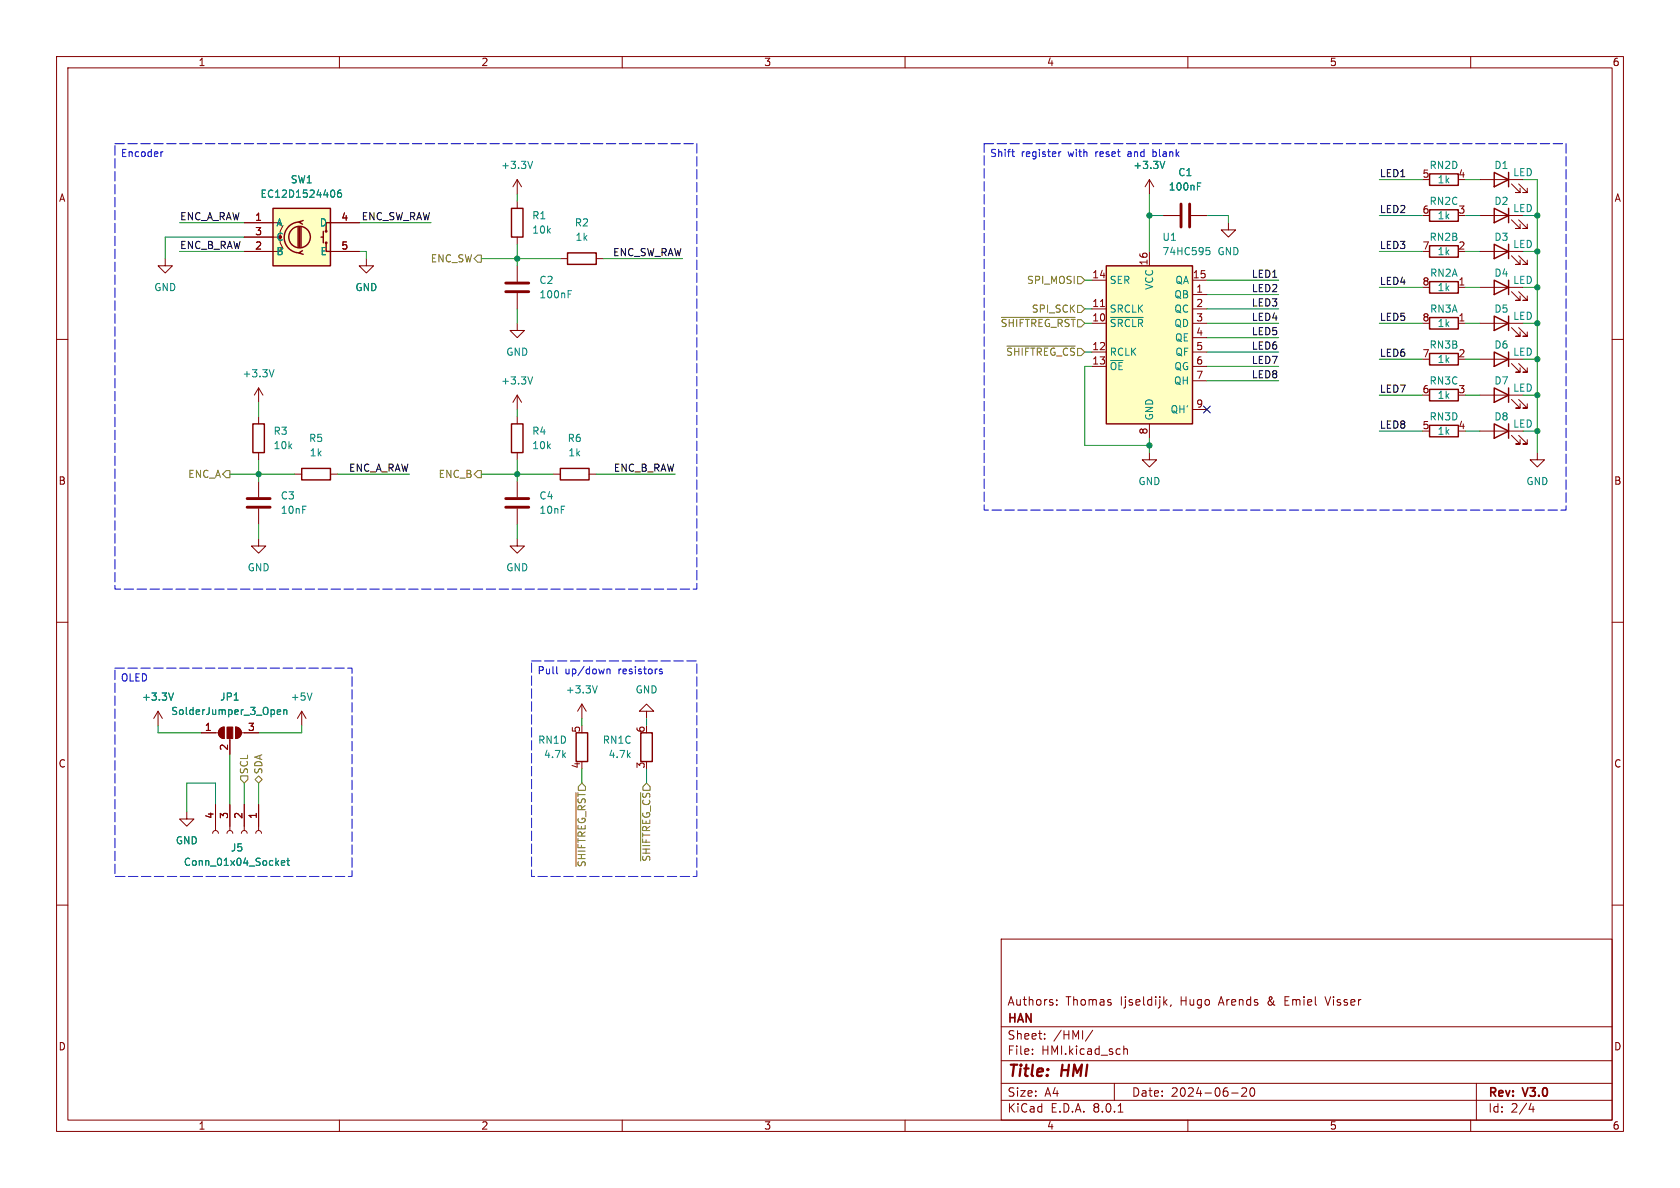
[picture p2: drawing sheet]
<svg xmlns="http://www.w3.org/2000/svg" width="297mm" height="210mm" viewBox="0 0 297 210" stroke-linecap="round" stroke-linejoin="round" font-family="sans-serif">
<g fill="none" stroke="#840000" stroke-width=".18">
<path d="M10 10h277v190h-277zM12 12h273v186h-273zM60 10v2M110 10v2M160 10v2M210 10v2M260 10v2M205.7 38.1h2.8M210.6 38.1h2.8M10 60h2M285 60h2M10 110h2"/>
<path d="M285 110h2M10 160h2M285 160h2M177 166h108v32h-108zM186.8 177.6v.1M186.8 176.8v.1M205.9 177.1l.4 .6M206.3 176.7l-.6 .6M207 177.6l-.1 .3M234.2 176.2l.5 1.5M60 198v2M110 198v2"/>
<path d="M160 198v2M177 194.5h108M177 191.5h108M177 187.5h108M177 181.5h108M182.5 186.3v.1M182.5 185.5v.1M184.7 183.6v.1M184.7 182.8v.1M193.2 182.1l-1.3 2M197 191.5v3M197.7 196.6h.8"/>
<path d="M198.7 184.9v1.5M198.7 185.5l.2-.1 .3 .1 .1 .9M210 198v2M217.7 193.2h1.2M219.5 192.4l.6-.1 .2 .1 .1 .3-.9 1.1h.9M221.2 192.4l.1-.1a.81 .81 0 0 1 .6 .6 .81 .81 0 0 1-.3 .8l-.1 .1a.81 .81 0 0 1-.6-.6 .81 .81 0 0 1 .3-.8zM260 198v2M261 191.5v6.5M270.7 195l-.4 1.1h.9M271 195.6v1"/>
</g>
<path d="M113.3 129.5h2v5.1h-2z" fill="none" stroke="#840000" stroke-width=".25"/>
<path d="M208.8 36.1v4M210.3 36.1v4" fill="none" stroke="#840000" stroke-width=".51"/>
<path d="M211.7 32.9h.4M211.7 32.3h.6" fill="none" stroke="#008484" stroke-width=".18"/>
<path d="M195.6 47h15.2v27.9h-15.2z" fill="#ffffc2"/>
<g fill="none" stroke="#840000" stroke-width=".25">
<path d="M90.4 36.8h2.1v5.1h-2.1zM252.7 37.1h5.1v2h-5.1zM252.7 30.7h5.1v2.1h-5.1zM264.2 36.8l2.5 1.3-2.5 1.3zM264.2 30.5l2.5 1.3-2.5 1.2zM266.7 30.5v2.5M266.7 36.8v2.6M100.3 44.7h5.1v2h-5.1zM195.6 47h15.2v27.9h-15.2zM252.7 49.8h5.1v2h-5.1zM252.7 43.4h5.1v2.1h-5.1zM252.7 56.1h5.1v2.1h-5.1z"/>
<path d="M264.2 43.2l2.5 1.3-2.5 1.2zM264.2 49.5l2.5 1.3-2.5 1.3zM266.7 43.2v2.5M266.7 49.5v2.6M90.4 74.9h2.1v5.1h-2.1zM252.7 68.8h5.1v2.1h-5.1zM252.7 62.5h5.1v2h-5.1zM252.7 75.2h5.1v2h-5.1zM264.2 74.9l2.5 1.3-2.5 1.3zM266.7 74.9v2.6M99.1 82.8h5v2h-5z"/>
</g>
<g fill="none" stroke="#840000" stroke-width=".18">
<path d="M91.4 31.8v2.5M91.4 35.6v1.2M91.4 31.8l-.7 1.2M91.4 31.8l.8 1.2M203.2 31.8v2.5M203.2 31.8l-.8 1.2M203.2 31.8l.8 1.2M217.2 39.4v1.2h1.2l-1.2 1.3-1.3-1.3h1.3M261.6 38.1h7.6M261.6 31.8h7.6M267.2 38.9l1.5 1.5h-.7h.7v-.8M267.2 32.5l1.5 1.5h-.7h.7v-.7"/>
<path d="M268.5 38.9l1.5 1.5h-.8h.8v-.8M268.5 32.5l1.5 1.5h-.8h.8v-.7M91.4 57.2v1.2h1.3l-1.3 1.3-1.2-1.3h1.2M91.4 41.9v1.3M91.4 47v2.8M91.4 51.8v2.8M99.1 45.7h1.2M105.4 45.7h1.3M193 57.2h2.6M193 54.6h2.6M193 49.5h2.6M194.6 54.2h.7"/>
<path d="M203.2 44.5v2.5M210.8 52.1h2.6M210.8 57.2h2.6M210.8 54.6h2.6M210.8 49.5h2.6M210.8 59.7h2.6M257.8 57.2h1.3M257.8 50.8h1.3M261.6 50.8h7.6M261.6 44.5h7.6M267.2 45.2l1.5 1.5h-.7h.7v-.7M267.2 51.6l1.5 1.5h-.7h.7v-.8"/>
<path d="M268.5 45.2l1.5 1.5h-.8h.8v-.7M268.5 51.6l1.5 1.5h-.8h.8v-.8M91.4 69.9v2.5M91.4 73.7v1.2M91.4 69.9l-.7 1.2M91.4 69.9l.8 1.2M193 62.2h2.6M193 64.8h2.6M203.2 74.9v2.6M210.8 62.2h2.6M210.8 64.8h2.6M210.8 67.3h2.6"/>
<path d="M210.8 72.4h2.6M261.6 76.2h7.6M267.2 77l1.5 1.5h-.7h.7v-.8M268.5 77l1.5 1.5h-.8h.8v-.8M45.7 95.3v1.2h1.3l-1.3 1.3-1.3-1.3h1.3M45.7 85.1v2.8M45.7 89.9v2.8M91.4 95.3v1.2h1.3l-1.3 1.3-1.2-1.3h1.2M91.4 80v1.3M91.4 85.1v2.8M91.4 89.9v2.8M97.8 83.8h1.3"/>
<path d="M104.1 83.8h1.3M203.2 80v1.3h1.3l-1.3 1.3-1.3-1.3h1.3M271.8 80v1.3h1.2l-1.2 1.3-1.3-1.3h1.3"/>
</g>
<path d="M94.2 28.5l-.5 1.3M205.9 28.5l-.4 1.3M100.4 52h.5M100.4 51.4h.6M196.3 56.1h5.8M213.2 43.8h.7M213.4 44.2h.3l.2 .3v.4l-.5 .1M94.2 66.6l-.5 1.3" fill="none" stroke="#008484" stroke-width=".18"/>
<path d="M89.4 51.6h4.1M89.4 50h4.1M43.7 89.7h4.1M43.7 88.1h4.1M89.4 89.7h4.1M89.4 88.1h4.1" fill="none" stroke="#840000" stroke-width=".51"/>
<path d="M48.3 36.8h10.1v10.2h-10.1z" fill="#ffffc2"/>
<g fill="none" stroke="#840000" stroke-width=".25">
<path d="M48.3 36.8h10.1v10.2h-10.1zM53 39.2a2.73 2.73 0 0 0-2.8 2.8 2.73 2.73 0 0 0 2.8 2.7M53.6 39l-.8 .2 .7 .4M58.4 39.4h-.7v1.5M52.7 40.1v3.6M53 40.1v3.6M53.2 40.1v3.6M53.5 44.3l-.7 .4 .8 .3M56.8 41.9h.3M57.1 40.9v2M57.7 42.9v1.6h.7M264.2 55.9l2.5 1.3-2.5 1.2z"/>
<path d="M266.7 55.9v2.5M44.7 74.9h2v5.1h-2zM264.2 62.2l2.5 1.3-2.5 1.3zM264.2 68.6l2.5 1.3-2.5 1.2zM266.7 62.2v2.6M266.7 68.6v2.5M53.3 82.8h5.1v2h-5.1zM101.9 129.5h2v5.1h-2z"/>
<circle cx="53" cy="41.9" r="1.9"/>
<circle cx="57.7" cy="42.9" r=".13"/>
<circle cx="57.7" cy="40.9" r=".13"/>
</g>
<g fill="none" stroke="#840000" stroke-width=".18">
<path d="M43.2 39.4h5.1M50 39.9l-.5 1v1h-.5M58.4 39.4h5.1M205.7 38.1h2.8M210.6 38.1h2.8M29.2 45.7v1.3h1.3l-1.3 1.3-1.3-1.3h1.3M43.2 41.9h6.3v1l.5 1M49.5 43.9v.6h-6.3M58.4 44.5h5.1M64.8 45.7v1.3h1.2l-1.2 1.3-1.3-1.3h1.3M261.6 57.2h7.6M267.2 57.9l1.5 1.5h-.7h.7v-.7"/>
<path d="M268.5 57.9l1.5 1.5h-.8h.8v-.7M45.7 68.6v2.5M45.7 73.7v1.2M45.7 68.6l-.7 1.3M45.7 68.6l.8 1.3M261.6 63.5h7.6M261.6 69.9h7.6M267.2 64.3l1.5 1.5h-.7h.7v-.8M267.2 70.6l1.5 1.5h-.7h.7v-.7M268.5 64.3l1.5 1.5h-.8h.8v-.8M268.5 70.6l1.5 1.5h-.8h.8v-.7M45.7 80v1.3"/>
<path d="M52.1 83.8h1.2M58.4 83.8h1.3M27.9 125.7l-.7 1.3M27.9 125.7v2.6M27.9 125.7l.8 1.3M35.6 129.5h3M38.9 128.8l.7-.3v2.1a1.02 1.02 0 0 1-.9-.7 1.02 1.02 0 0 1 .2-1.1zM40.6 130.6v2.8M41.7 128.5a1.02 1.02 0 0 1 1 1 1.02 1.02 0 0 1-1 1.1zM42.7 129.5h3M53.3 125.7l-.7 1.3M53.3 125.7v2.6"/>
<path d="M53.3 125.7l.8 1.3M102.9 124.5l-.8 1.2M102.9 124.5v2.5M102.9 124.5l.7 1.2M114.3 125.7h1.3l-1.3-1.2-1.3 1.2h1.3v1.3M33 143.5v1.3h1.3l-1.3 1.3-1.3-1.3h1.3M37.6 147.3l.1-.3 .4-.2 .4 .2 .1 .3M38.1 142.2v4.6M40.1 147.3l.2-.3 .3-.2 .4 .2 .1 .3M40.6 142.2v4.6M42.7 147.3l.1-.3 .4-.2 .3 .2 .2 .3M43.2 142.2v4.6"/>
<path d="M45.2 147.3l.2-.3 .3-.2 .4 .2 .1 .3M45.7 142.2v4.6"/>
</g>
<g fill="none" stroke="#008484" stroke-width=".18">
<path d="M59.1 33.7l.1 .4-.1 .6M60.3 33.6l-.4 .1a.86 .86 0 0 0 0 1.2l.4-.2 .1-.4-.3-.2h-.3l-.1 .2M205.9 28.5l-.4 1.3M211.7 32.9h.4M211.7 32.3h.6M48.4 65.3l-.4 1.3M30.7 122.5l-.5 1.3M49 125.9l.6-.1v-.3h-.4l-.2 .1 .1 .6h.5M50.2 125.6l.1-.1h.3l.1 .8M50.2 125.5v.8M55.2 122.5l-.5 1.3M105.6 121.2l-.4 1.3"/>
<path d="M49.7 152.6l.6-.2v-.2l-.4-.1-.2 .2 .1 .6h.5M50.7 152.1h.5M50.9 151.7v1.1l.3 .2"/>
</g>
<g fill="#840000" stroke="#840000" stroke-width=".18">
<path d="M38.9 128.8l.7-.3v2.1a1.02 1.02 0 0 1-.9-.7 1.02 1.02 0 0 1 .2-1.1z"/>
<path d="M40.1 128.5h1v2.1h-1z"/>
<path d="M41.7 128.5a1.02 1.02 0 0 1 1 1 1.02 1.02 0 0 1-1 1.1z"/>
</g>
<path d="M84.5 45.1h.6v1.3h-.6l-.7-.7zM177 56.1h13.1M190.5 48.9h.6l.7 .6-.7 .7h-.6zM190.5 54h.6l.7 .6-.7 .6h-.6zM178 61.2h12.1M40 83.2h.6v1.3h-.6l-.6-.7zM84.5 83.2h.6v1.3h-.6l-.7-.7zM42.5 137.2h1.3v.6l-.6 .6-.7-.6zM45.1 137.8l.6-.6 .7 .6-.7 .6zM101.8 140.1v13.1M113.3 140.1v12.1" fill="none" stroke="#848400" stroke-width=".18"/>
<path d="M20.3 25.4h102.9v78.7h-102.9zM174 25.4h102.9v64.8h-102.9zM20.3 118.1h41.9v36.8h-41.9zM94 116.8h29.2v38.1h-29.2z" fill="none" stroke="#0000c2" stroke-width=".18" stroke-dasharray="1.7 .6"/>
<g fill="none" stroke="#0000c2" stroke-width=".18">
<path d="M28.8 26.8l-.4 .3M178.9 26.8h.4M179 27.5l.3 .2M187.2 26.8v.9M187.6 26.8l-.4 .3M203.8 26.4v1.3M203.8 27.6l.2 .1M204 26.8l-.2 .1M98.4 117.8v1.1l.2 .2M107.3 118.3v.8M107.3 118.4l.2-.1h.3l.1 .8M116.6 118.3h.4"/>
<path d="M116.6 118.6l.4 .2 .1 .1-.2 .2h-.3"/>
</g>
<g fill="none" stroke="#008400" stroke-width=".18">
<path d="M31.7 39.4h11.5M63.5 39.4h12.7M91.4 34.3v1.3M203.2 38.1h2.5M203.2 34.3v10.2M213.4 38.1h3.8v1.3M243.8 31.8h7.7M243.8 38.1h7.7M259.1 31.8h2.5M259.1 38.1h2.5M269.2 31.8h2.6v48.2M269.2 38.1h2.6"/>
<path d="M31.7 44.5h11.5M43.2 41.9h-14v3.8M63.5 44.5h1.3v1.2M85.1 45.7h14M91.4 43.2v3.8M91.4 54.6v2.6M106.7 45.7h13.9M191.8 57.2h1.2M191.8 54.6h1.2M191.8 49.5h1.2M213.4 57.2h12.7M213.4 54.6h12.7"/>
<path d="M213.4 49.5h12.7M213.4 59.7h12.7M213.4 52.1h12.7M243.8 57.2h7.7M243.8 50.8h7.7M243.8 44.5h7.7M259.1 57.2h2.5M259.1 50.8h2.5M259.1 44.5h2.5M269.2 57.2h2.6M269.2 50.8h2.6M269.2 44.5h2.6"/>
<path d="M45.7 71.1v2.6M91.4 72.4v1.3M191.8 62.2h1.2M193 64.8h-1.2v13.9h11.4M203.2 77.5v2.5M213.4 62.2h12.7M213.4 64.8h12.7M213.4 67.3h12.7M243.8 76.2h7.7M243.8 63.5h7.7M243.8 69.9h7.7M259.1 76.2h2.5"/>
<path d="M259.1 63.5h2.5M259.1 69.9h2.5M269.2 76.2h2.6M269.2 63.5h2.6M269.2 69.9h2.6M40.6 83.8h11.5M45.7 81.3v3.8M45.7 92.7v2.6M59.7 83.8h12.7M85.1 83.8h12.7M91.4 81.3v3.8M91.4 92.7v2.6"/>
<path d="M105.4 83.8h14M27.9 128.3v1.2h7.7M40.6 133.4v8.8M43.2 138.4v3.8M45.7 138.4v3.8M53.3 128.3v1.2h-7.6M102.9 127v1.3M102.9 135.9v2.5M114.3 127v1.3M114.3 135.9v2.5M38.1 142.2v-3.8h-5.1v5.1"/>
</g>
<path d="M212.8 71.8l1.2 1.2M214 71.8l-1.2 1.2" fill="none" stroke="#000084" stroke-width=".18"/>
<g fill="#008400" stroke="#008400" stroke-width=".18">
<circle cx="91.4" cy="45.7" r=".46"/>
<circle cx="203.2" cy="38.1" r=".46"/>
<circle cx="203.2" cy="78.7" r=".46"/>
<circle cx="271.8" cy="63.5" r=".46"/>
<circle cx="271.8" cy="50.8" r=".46"/>
<circle cx="271.8" cy="57.2" r=".46"/>
<circle cx="271.8" cy="76.2" r=".46"/>
<circle cx="271.8" cy="69.9" r=".46"/>
<circle cx="271.8" cy="38.1" r=".46"/>
<circle cx="271.8" cy="44.5" r=".46"/>
<circle cx="45.7" cy="83.8" r=".46"/>
<circle cx="91.4" cy="83.8" r=".46"/>
</g>
<g font-size="2.8" fill="#840000">
<text x="178" y="190.9">Title:</text>
<text x="187.7" y="190.9">HMI</text>
</g>
<g font-size="2.1" fill="#840000">
<text x="178" y="178">Authors:</text>
<text x="188.4" y="178">Thomas</text>
<text x="198.1" y="178">Ijseldijk,</text>
<text x="208.8" y="178">Hugo</text>
<text x="215.8" y="178">Arends</text>
<text x="224.5" y="178">&amp;</text>
<text x="227.7" y="178">Emiel</text>
<text x="235.1" y="178">Visser</text>
<text x="178" y="184">Sheet:</text>
<text x="178" y="181.2">HAN</text>
<text x="186.2" y="184">/HMI/</text>
<text x="178" y="186.7">File:</text>
<text x="184.1" y="186.7">HMI.kicad_sch</text>
<text x="178" y="196.9">KiCad</text>
<text x="178" y="194.1">Size:</text>
<text x="184.7" y="194.1">A4</text>
<text x="185.7" y="196.9">E.D.A.</text>
<text x="193.3" y="196.9">8.0.1</text>
<text x="200" y="194.1">Date:</text>
<text x="207" y="194.1">2024-06-20</text>
<text x="263" y="194.3">Rev:</text>
<text x="263" y="196.9">Id:</text>
<text x="267.1" y="196.9">2/4</text>
<text x="269.4" y="194.3">V3.0</text>
</g>
<g font-size="1.8" fill="#840000">
<text x="35" y="11.9">1</text>
<text x="85" y="11.9">2</text>
<text x="135" y="11.9">3</text>
<text x="185" y="11.9">4</text>
<text x="235" y="11.9">5</text>
<text x="285" y="11.9">6</text>
<text x="10.3" y="35.9">A</text>
<text x="251.4" y="31.5">5</text>
<text x="257.7" y="31.5">4</text>
<text x="285.3" y="35.9">A</text>
<text x="45" y="39.1">1</text>
<text x="45" y="41.7">3</text>
<text x="60.3" y="39.1">4</text>
<text x="251.4" y="37.8">6</text>
<text x="45" y="44.2">2</text>
<text x="60.3" y="44.2">5</text>
<text x="202.9" y="47" transform="rotate(-90 202.9 47)">16</text>
<text x="251.4" y="44.2">7</text>
<text x="193" y="49.3">14</text>
<text x="210.8" y="49.3">15</text>
<text x="211.4" y="51.8">1</text>
<text x="251.4" y="50.5">8</text>
<text x="257.7" y="50.5">1</text>
<text x="193" y="56.9">10</text>
<text x="193" y="54.4">11</text>
<text x="211.4" y="54.4">2</text>
<text x="211.4" y="56.9">3</text>
<text x="211.4" y="59.4">4</text>
<text x="251.4" y="56.9">8</text>
<text x="257.7" y="56.9">1</text>
<text x="193" y="62">12</text>
<text x="193" y="64.5">13</text>
<text x="211.4" y="62">5</text>
<text x="211.4" y="64.5">6</text>
<text x="251.4" y="63.2">7</text>
<text x="211.4" y="67.1">7</text>
<text x="251.4" y="69.6">6</text>
<text x="202.9" y="76.9" transform="rotate(-90 202.9 76.9)">8</text>
<text x="211.4" y="72.1">9</text>
<text x="251.4" y="75.9">5</text>
<text x="257.7" y="75.9">4</text>
<text x="10.3" y="85.9">B</text>
<text x="285.3" y="85.9">B</text>
<text x="36.1" y="129.3">1</text>
<text x="43.7" y="129.3">3</text>
<text x="102.6" y="129.6" transform="rotate(-90 102.6 129.6)">5</text>
<text x="114" y="129.6" transform="rotate(-90 114 129.6)">6</text>
<text x="10.3" y="135.9">C</text>
<text x="40.4" y="132.8" transform="rotate(-90 40.4 132.8)">2</text>
<text x="102.6" y="136" transform="rotate(-90 102.6 136)">4</text>
<text x="114" y="136" transform="rotate(-90 114 136)">3</text>
<text x="285.3" y="135.9">C</text>
<text x="37.8" y="144.9" transform="rotate(-90 37.8 144.9)">4</text>
<text x="40.4" y="144.9" transform="rotate(-90 40.4 144.9)">3</text>
<text x="42.9" y="144.9" transform="rotate(-90 42.9 144.9)">2</text>
<text x="45.5" y="144.9" transform="rotate(-90 45.5 144.9)">1</text>
<text x="10.3" y="185.9">D</text>
<text x="285.3" y="185.9">D</text>
<text x="35" y="199.9">1</text>
<text x="85" y="199.9">2</text>
<text x="135" y="199.9">3</text>
<text x="185" y="199.9">4</text>
<text x="235" y="199.9">5</text>
<text x="285" y="199.9">6</text>
</g>
<g font-size="1.8" fill="#0000c2">
<text x="21.3" y="28.1">Encoder</text>
<text x="174.9" y="28.1">Shift</text>
<text x="180.5" y="28.1">register</text>
<text x="189" y="28.1">with</text>
<text x="193.9" y="28.1">reset</text>
<text x="204.4" y="28.1">blank</text>
<text x="94.9" y="119.5">Pull</text>
<text x="99.9" y="119.5">up/down</text>
<text x="109.4" y="119.5">resistors</text>
<text x="21.3" y="120.8">OLED</text>
</g>
<g font-size="1.8" fill="#008484">
<text x="199.8" y="28.1">and</text>
<text x="46" y="35.2">EC12D1524406</text>
<text x="51.3" y="32.6">SW1</text>
<text x="88.5" y="30.1">+3.3V</text>
<text x="200.3" y="30.1">+3.3V</text>
<text x="206.5" y="33.9">100nF</text>
<text x="208.2" y="31.3">C1</text>
<text x="252.6" y="30.1">RN2D</text>
<text x="254.1" y="32.6">1k</text>
<text x="264.1" y="30.1">D1</text>
<text x="267.4" y="31.3">LED</text>
<text x="48.8" y="40.2">A</text>
<text x="56.4" y="40.2">D</text>
<text x="94" y="39">R1</text>
<text x="94" y="41.5">10k</text>
<text x="101.5" y="40.2">R2</text>
<text x="252.6" y="36.4">RN2C</text>
<text x="254.1" y="39">1k</text>
<text x="257.7" y="37.8">3</text>
<text x="264.1" y="36.4">D2</text>
<text x="267.4" y="37.7">LED</text>
<text x="48.8" y="45.3">B</text>
<text x="48.8" y="42.8">C</text>
<text x="56.6" y="45.3">E</text>
<text x="101.6" y="42.8">1k</text>
<text x="205.4" y="42.8">U1</text>
<text x="205.4" y="45.3">74HC595</text>
<text x="215.1" y="45.3">GND</text>
<text x="252.6" y="42.8">RN2B</text>
<text x="254.1" y="45.3">1k</text>
<text x="257.7" y="44.2">2</text>
<text x="264.1" y="42.8">D3</text>
<text x="267.4" y="44">LED</text>
<text x="27.2" y="51.7">GND</text>
<text x="62.7" y="51.7">GND</text>
<text x="95.3" y="50.4">C2</text>
<text x="95.3" y="52.9">100nF</text>
<text x="196.1" y="50.4">SER</text>
<text x="204.1" y="51.3" transform="rotate(-90 204.1 51.3)">VCC</text>
<text x="207.5" y="52.9">QB</text>
<text x="207.7" y="50.4">QA</text>
<text x="252.7" y="49.1">RN2A</text>
<text x="254.1" y="51.7">1k</text>
<text x="264.1" y="49.1">D4</text>
<text x="267.4" y="50.4">LED</text>
<text x="196.1" y="58">~{SRCLR}</text>
<text x="196.1" y="55.5">SRCLK</text>
<text x="207.5" y="55.5">QC</text>
<text x="207.5" y="58">QD</text>
<text x="252.7" y="55.5">RN3A</text>
<text x="254.1" y="58">1k</text>
<text x="264.1" y="55.5">D5</text>
<text x="267.4" y="56.7">LED</text>
<text x="89.4" y="63.1">GND</text>
<text x="196.1" y="63.1">RCLK</text>
<text x="196.1" y="65.6">~{OE}</text>
<text x="207.5" y="65.6">QG</text>
<text x="207.6" y="60.6">QE</text>
<text x="207.7" y="63.1">QF</text>
<text x="252.6" y="61.8">RN3B</text>
<text x="254.1" y="64.4">1k</text>
<text x="257.7" y="63.2">2</text>
<text x="264.1" y="61.8">D6</text>
<text x="267.4" y="63.1">LED</text>
<text x="42.8" y="66.9">+3.3V</text>
<text x="88.5" y="68.2">+3.3V</text>
<text x="207.4" y="68.2">QH</text>
<text x="252.6" y="68.2">RN3C</text>
<text x="254.1" y="70.7">1k</text>
<text x="257.7" y="69.6">3</text>
<text x="264.1" y="68.2">D7</text>
<text x="267.4" y="69.4">LED</text>
<text x="48.3" y="77.1">R3</text>
<text x="94" y="77.1">R4</text>
<text x="204.1" y="74.4" transform="rotate(-90 204.1 74.4)">GND</text>
<text x="206.8" y="73.3">QH'</text>
<text x="252.6" y="74.5">RN3D</text>
<text x="254.1" y="77.1">1k</text>
<text x="264.1" y="74.5">D8</text>
<text x="267.4" y="75.8">LED</text>
<text x="48.3" y="79.6">10k</text>
<text x="54.5" y="78.3">R5</text>
<text x="54.7" y="80.9">1k</text>
<text x="94" y="79.6">10k</text>
<text x="100.3" y="78.3">R6</text>
<text x="100.4" y="80.9">1k</text>
<text x="49.5" y="88.5">C3</text>
<text x="95.3" y="88.5">C4</text>
<text x="201.2" y="86">GND</text>
<text x="269.7" y="86">GND</text>
<text x="49.5" y="91">10nF</text>
<text x="95.3" y="91">10nF</text>
<text x="43.7" y="101.2">GND</text>
<text x="89.4" y="101.2">GND</text>
<text x="25" y="124.1">+3.3V</text>
<text x="38.8" y="124.1">JP1</text>
<text x="51.3" y="124.1">+5V</text>
<text x="99.9" y="122.8">+3.3V</text>
<text x="112.3" y="122.8">GND</text>
<text x="30.2" y="126.6">SolderJumper_3_Open</text>
<text x="95" y="131.7">RN1D</text>
<text x="106.5" y="131.7">RN1C</text>
<text x="96.1" y="134.2">4.7k</text>
<text x="107.5" y="134.2">4.7k</text>
<text x="31" y="149.5">GND</text>
<text x="32.4" y="153.3">Conn_01x04_Socket</text>
<text x="40.7" y="150.7">J5</text>
</g>
<g font-size="1.8">
<text x="243.8" y="31.4">LED1</text>
<text x="31.7" y="39">ENC_A_RAW</text>
<text x="63.8" y="39">ENC_SW_RAW</text>
<text x="243.8" y="37.8">LED2</text>
<text x="31.7" y="44.1">ENC_B_RAW</text>
<text x="108.3" y="45.4">ENC_SW_RAW</text>
<text x="243.8" y="44.1">LED3</text>
<text x="221.2" y="49.2">LED1</text>
<text x="221.2" y="51.7">LED2</text>
<text x="243.8" y="50.5">LED4</text>
<text x="221.2" y="56.8">LED4</text>
<text x="221.2" y="54.3">LED3</text>
<text x="221.2" y="59.3">LED5</text>
<text x="243.8" y="56.8">LED5</text>
<text x="221.2" y="64.4">LED7</text>
<text x="221.2" y="61.9">LED6</text>
<text x="243.8" y="63.2">LED6</text>
<text x="221.2" y="67">LED8</text>
<text x="243.8" y="69.5">LED7</text>
<text x="243.8" y="75.9">LED8</text>
<text x="61.6" y="83.5">ENC_A_RAW</text>
<text x="108.4" y="83.5">ENC_B_RAW</text>
</g>
<g font-size="1.8" fill="#848400">
<text x="76" y="46.6">ENC_SW</text>
<text x="181.5" y="50.4">SPI_MOSI</text>
<text x="176.8" y="58">~{SHIFTREG_RST}</text>
<text x="182.3" y="55.5">SPI_SCK</text>
<text x="177.8" y="63.1">~{SHIFTREG_CS}</text>
<text x="33.2" y="84.7">ENC_A</text>
<text x="77.4" y="84.7">ENC_B</text>
<text x="44" y="137" transform="rotate(-90 44 137)">SCL</text>
<text x="46.6" y="137" transform="rotate(-90 46.6 137)">SDA</text>
<text x="103.7" y="153.4" transform="rotate(-90 103.7 153.4)">~{SHIFTREG_RST}</text>
<text x="115.2" y="152.4" transform="rotate(-90 115.2 152.4)">~{SHIFTREG_CS}</text>
</g>
</svg>
